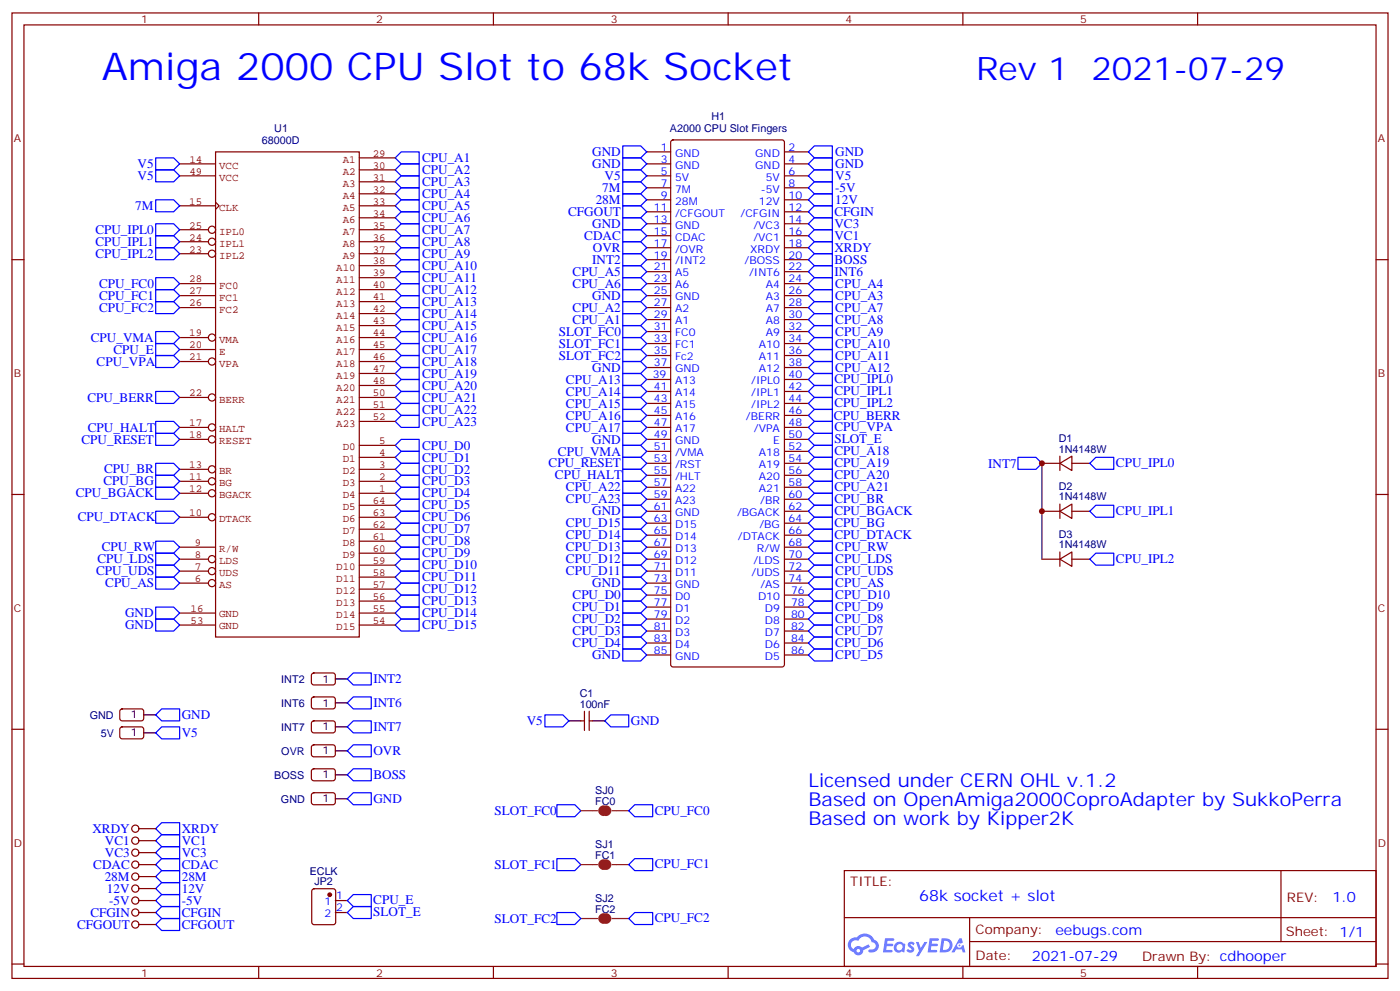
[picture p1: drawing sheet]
<svg xmlns="http://www.w3.org/2000/svg" width="412mm" height="292mm" viewBox="0 0 412 292" stroke-linecap="round" stroke-linejoin="round" font-family="sans-serif">
<g fill="none" stroke="#870000" stroke-width=".35">
<path d="M3.5 3.8h405.4v284.3h-405.4zM7.1 7.3h398.2v277.3h-398.2zM76.2 3.8v3.5M145.3 3.8v3.5M214.5 3.8v3.5M283.6 3.8v3.5M352.8 3.8v3.5M3.5 76.5h3.6M405.3 76.5h3.6M3.5 145.6h3.6M405.3 145.6h3.6M3.5 214.8h3.6"/>
<path d="M405.3 214.8h3.6M248.7 256.4h156.6v28.2h-156.6zM377.3 256.4v20.9M248.7 270.2h156.5M285.6 277.3h119.6M285.6 270.2v14.2M3.5 283.9h3.6M76.2 284.6v3.5M145.3 284.6v3.5M214.5 284.6v3.5M283.6 284.6v3.5M352.8 284.6v3.5"/>
<path d="M405.3 283.9h3.6"/>
</g>
<g fill="#5487ff">
<path d="M267.7 277.6a1.22 1.22 0 0 1 1.7 .2l-.4 .6a.47 .47 0 0 0-.3-.4 .47 .47 0 0 0-.5 .2l.1 .2a1.14 1.14 0 0 1 .8 1.8 1.14 1.14 0 0 1-1.9 0l-.2-.2 .5-.6 .7 .5a.29 .29 0 0 0 .3-.3 .29 .29 0 0 0-.2-.3 1.04 1.04 0 0 1-.6-1.7z"/>
<path d="M260.7 276.3h2.4l.3 .2-.2 .5-1.8 .1-.1 .8h1.5l.3 .4-.3 .4h-1.6l-.2 1.1h1.7l.2 .3-.2 .3-2.6 .1z"/>
<path d="M273.8 276.3h2.4l.3 .2-.1 .5-1.8 .1-.2 .8h1.6l.3 .4-.4 .4h-1.6l-.1 1.1h1.7l.2 .3-.2 .3-2.6 .1z"/>
<path d="M282.6 276.3h.7l.3 1.3-.6 .3a.69 .69 0 0 0-1 .3 .69 .69 0 0 0 .4 .9 .69 .69 0 0 0 .9-.6l.5-.2 .6 2.2h-.8l-.2-.9h-1.8l-.5 .9h-.8z"/>
<path d="M269.8 277.4h.8l.6 1.8 1.1-1.8h.9l-2.6 4.2h-.8l.9-1.5z"/>
<path d="M277.4 276.3l-.6 4.2h1.3a2.11 2.11 0 0 0 2.5-2.1 2.11 2.11 0 0 0-2.5-2.1zM278.1 277.1a1.39 1.39 0 0 1 1.7 1.4 1.39 1.39 0 0 1-1.8 1.3h-.3z"/>
<path d="M263.7 277.9a1.54 1.54 0 0 0-.1 2.2 1.54 1.54 0 0 0 2.2 .1l.6 .3 .3-2.3-.2-.3h-.4a1.49 1.49 0 0 0-2.4 0zM264 278.9a.94 .94 0 0 1 1.8 0 .94 .94 0 0 1-1.8 0z"/>
<path d="M250.4 276.7a2.18 2.18 0 0 0 1.1 3.7 1.44 1.44 0 0 0 1.6 .9 1.44 1.44 0 0 0 1.2-1.4l2-1.1-.5-.7-1.9 1a1.47 1.47 0 0 0-2.4 .4 1.39 1.39 0 0 1-.7-1.9 1.39 1.39 0 0 1 2-.5 2.12 2.12 0 0 1 2.2-1.3 2.12 2.12 0 0 1 1.9 1.7 1.14 1.14 0 0 1 1.1 1.4 1.14 1.14 0 0 1-1.7 .7 .43 .43 0 0 0-.5 .4 .43 .43 0 0 0 .4 .5 1.98 1.98 0 0 0 2.5-1.2 1.98 1.98 0 0 0-1.2-2.6 3.1 3.1 0 0 0-5.3-.6l-.9 .1zM252.3 280a.55 .55 0 0 1 1.1 0 .55 .55 0 0 1-1.1 0z"/>
<circle cx="282.6" cy="278.4" r=".26"/>
</g>
<g fill="none" stroke="#00f" stroke-width=".35">
<path d="M45.9 58.8h5.3l1.7 1.8-1.7 1.8h-5.3zM45.9 46.5h5.3l1.7 1.8-1.7 1.7h-5.3zM45.9 50h5.3l1.7 1.8-1.7 1.8h-5.3zM116.4 57.1l1.8-1.8h5.3v3.5h-5.3zM116.4 53.6l1.8-1.8h5.3v3.5h-5.3zM116.4 50l1.8-1.7h5.3v3.5h-5.3zM116.4 46.5l1.8-1.8h5.3v3.6h-5.3zM183.4 50h5.3l1.8 1.8-1.8 1.8h-5.3zM183.4 57.1h5.3l1.8 1.7-1.8 1.8h-5.3zM183.4 53.6h5.3l1.8 1.7-1.8 1.8h-5.3zM183.4 43h5.3l1.8 1.7-1.8 1.8h-5.3zM183.4 46.5h5.3l1.8 1.8-1.8 1.7h-5.3z"/>
<path d="M238.1 58.8l1.8-1.7h5.3v3.5h-5.3zM238.1 51.8l1.8-1.8h5.3v3.6h-5.3zM238.1 48.3l1.8-1.8h5.3v3.5h-5.3zM238.1 44.7l1.8-1.7h5.3v3.5h-5.3zM239.9 53.6h5.3v3.5h-5.3l-1.8-1.8zM45.9 73h5.3l1.7 1.7-1.7 1.8h-5.3zM45.9 69.4h5.3l1.7 1.8-1.7 1.8h-5.3zM45.9 65.9h5.3l1.7 1.8-1.7 1.7h-5.3zM116.4 78.2l1.8-1.7h5.3v3.5h-5.3zM116.4 74.7l1.8-1.7h5.3v3.5h-5.3zM116.4 67.7l1.8-1.8h5.3v3.5h-5.3zM116.4 64.1l1.8-1.7h5.3v3.5h-5.3z"/>
<path d="M116.4 60.6l1.8-1.8h5.3v3.6h-5.3zM118.2 69.4h5.3v3.6h-5.3l-1.8-1.8zM183.4 78.2h5.3l1.8 1.8-1.8 1.8h-5.3zM183.4 74.7h5.3l1.8 1.8-1.8 1.7h-5.3zM183.4 71.2h5.3l1.8 1.8-1.8 1.7h-5.3zM183.4 67.7h5.3l1.8 1.7-1.8 1.8h-5.3zM183.4 60.6h5.3l1.8 1.8-1.8 1.7h-5.3zM183.4 64.1h5.3l1.8 1.8-1.8 1.8h-5.3zM238.1 76.5l1.8-1.8h5.3v3.5h-5.3zM238.1 73l1.8-1.8h5.3v3.5h-5.3zM238.1 69.4l1.8-1.7h5.3v3.5h-5.3zM238.1 65.9l1.8-1.8h5.3v3.6h-5.3z"/>
<path d="M238.1 62.4l1.8-1.8h5.3v3.5h-5.3zM45.9 97.6h5.3l1.7 1.8-1.7 1.8h-5.3zM45.9 88.8h5.3l1.7 1.8-1.7 1.8h-5.3zM45.9 85.3h5.3l1.7 1.8-1.7 1.7h-5.3zM45.9 81.8h5.3l1.7 1.7-1.7 1.8h-5.3zM116.4 99.4l1.8-1.8h5.3v3.6h-5.3zM116.4 95.9l1.8-1.8h5.3v3.5h-5.3zM116.4 92.4l1.8-1.8h5.3v3.5h-5.3zM116.4 85.3l1.8-1.8h5.3v3.6h-5.3zM116.4 81.8l1.8-1.8h5.3v3.5h-5.3zM118.2 87.1h5.3v3.5h-5.3l-1.8-1.8zM183.4 99.4h5.3l1.8 1.8-1.8 1.7h-5.3z"/>
<path d="M183.4 95.9h5.3l1.8 1.7-1.8 1.8h-5.3zM183.4 92.4h5.3l1.8 1.7-1.8 1.8h-5.3zM183.4 88.8h5.3l1.8 1.8-1.8 1.8h-5.3zM183.4 81.8h5.3l1.8 1.7-1.8 1.8h-5.3zM183.4 85.3h5.3l1.8 1.8-1.8 1.7h-5.3zM238.1 80l1.8-1.8h5.3v3.6h-5.3zM238.1 97.6l1.8-1.7h5.3v3.5h-5.3zM238.1 94.1l1.8-1.7h5.3v3.5h-5.3zM238.1 90.6l1.8-1.8h5.3v3.6h-5.3zM238.1 87.1l1.8-1.8h5.3v3.5h-5.3zM238.1 83.5l1.8-1.7h5.3v3.5h-5.3zM45.9 115.3h5.3l1.7 1.8-1.7 1.7h-5.3z"/>
<path d="M45.9 104.7h5.3l1.7 1.8-1.7 1.7h-5.3zM45.9 101.2h5.3l1.7 1.7-1.7 1.8h-5.3zM116.4 117.1l1.8-1.8h5.3v3.5h-5.3zM116.4 113.5l1.8-1.7h5.3v3.5h-5.3zM116.4 110l1.8-1.8h5.3v3.6h-5.3zM116.4 106.5l1.8-1.8h5.3v3.5h-5.3zM116.4 102.9l1.8-1.7h5.3v3.5h-5.3zM183.4 102.9h5.3l1.8 1.8-1.8 1.8h-5.3zM183.4 117.1h5.3l1.8 1.7-1.8 1.8h-5.3zM183.4 113.5h5.3l1.8 1.8-1.8 1.8h-5.3zM183.4 110h5.3l1.8 1.8-1.8 1.7h-5.3zM183.4 106.5h5.3l1.8 1.7-1.8 1.8h-5.3z"/>
<path d="M238.1 108.2l1.8-1.7h5.3v3.5h-5.3zM238.1 101.2l1.8-1.8h5.3v3.5h-5.3zM238.1 118.8l1.8-1.7h5.3v3.5h-5.3zM238.1 115.3l1.8-1.8h5.3v3.6h-5.3zM238.1 111.8l1.8-1.8h5.3v3.5h-5.3zM239.9 102.9h5.3v3.6h-5.3l-1.8-1.8zM45.9 127.6h5.3l1.7 1.8-1.7 1.8h-5.3zM45.9 124.1h5.3l1.7 1.8-1.7 1.7h-5.3zM45.9 140h5.3l1.7 1.7-1.7 1.8h-5.3zM45.9 136.5h5.3l1.7 1.7-1.7 1.8h-5.3zM116.4 134.7l1.8-1.8h5.3v3.6h-5.3zM116.4 131.2l1.8-1.8h5.3v3.5h-5.3z"/>
<path d="M116.4 124.1l1.8-1.8h5.3v3.6h-5.3zM116.4 120.6l1.8-1.8h5.3v3.5h-5.3zM118.2 136.5h5.3v3.5h-5.3l-1.8-1.8zM183.4 138.2h5.3l1.8 1.8-1.8 1.7h-5.3zM183.4 134.7h5.3l1.8 1.8-1.8 1.7h-5.3zM183.4 131.2h5.3l1.8 1.7-1.8 1.8h-5.3zM183.4 124.1h5.3l1.8 1.8-1.8 1.7h-5.3zM183.4 120.6h5.3l1.8 1.7-1.8 1.8h-5.3zM183.4 127.6h5.3l1.8 1.8-1.8 1.8h-5.3zM238.1 140l1.8-1.8h5.3v3.5h-5.3zM238.1 136.5l1.8-1.8h5.3v3.5h-5.3zM238.1 132.9l1.8-1.7h5.3v3.5h-5.3z"/>
<path d="M238.1 129.4l1.8-1.8h5.3v3.6h-5.3zM238.1 125.9l1.8-1.8h5.3v3.5h-5.3zM238.1 122.3l1.8-1.7h5.3v3.5h-5.3zM299.9 134.7h5.3l1.7 1.8-1.7 1.7h-5.3zM321 136.5l1.8-1.8h5.3v3.5h-5.3zM45.9 150.6h5.3l1.7 1.7-1.7 1.8h-5.3zM45.9 159.4h5.3l1.7 1.7-1.7 1.8h-5.3zM45.9 143.5h5.3l1.7 1.8-1.7 1.7h-5.3zM116.4 159.4l1.8-1.8h5.3v3.5h-5.3zM116.4 152.3l1.8-1.7h5.3v3.5h-5.3zM116.4 148.8l1.8-1.8h5.3v3.6h-5.3zM116.4 145.3l1.8-1.8h5.3v3.5h-5.3z"/>
<path d="M116.4 141.7l1.8-1.7h5.3v3.5h-5.3zM118.2 154.1h5.3v3.5h-5.3l-1.8-1.7zM183.4 145.3h5.3l1.8 1.7-1.8 1.8h-5.3zM183.4 141.7h5.3l1.8 1.8-1.8 1.8h-5.3zM183.4 148.8h5.3l1.8 1.8-1.8 1.7h-5.3zM183.4 152.3h5.3l1.8 1.8-1.8 1.8h-5.3zM183.4 155.9h5.3l1.8 1.7-1.8 1.8h-5.3zM183.4 159.4h5.3l1.8 1.7-1.8 1.8h-5.3zM238.1 157.6l1.8-1.7h5.3v3.5h-5.3zM238.1 154.1l1.8-1.8h5.3v3.6h-5.3zM238.1 150.6l1.8-1.8h5.3v3.5h-5.3zM238.1 147l1.8-1.7h5.3v3.5h-5.3z"/>
<path d="M238.1 143.5l1.8-1.8h5.3v3.6h-5.3zM321 150.6l1.8-1.8h5.3v3.5h-5.3zM45.9 162.9h5.3l1.7 1.8-1.7 1.7h-5.3zM45.9 166.4h5.3l1.7 1.8-1.7 1.8h-5.3zM45.9 170h5.3l1.7 1.7-1.7 1.8h-5.3zM45.9 178.8h5.3l1.7 1.8-1.7 1.7h-5.3zM116.4 162.9l1.8-1.8h5.3v3.6h-5.3zM116.4 173.5l1.8-1.8h5.3v3.6h-5.3zM116.4 166.4l1.8-1.7h5.3v3.5h-5.3zM118.2 175.3h5.3v3.5h-5.3l-1.8-1.8zM118.2 168.2h5.3v3.5h-5.3l-1.8-1.7zM183.4 170h5.3l1.8 1.7-1.8 1.8h-5.3z"/>
<path d="M183.4 173.5h5.3l1.8 1.8-1.8 1.7h-5.3zM183.4 162.9h5.3l1.8 1.8-1.8 1.7h-5.3zM183.4 166.4h5.3l1.8 1.8-1.8 1.8h-5.3zM183.4 177h5.3l1.8 1.8-1.8 1.8h-5.3zM238.1 178.8l1.8-1.8h5.3v3.6h-5.3zM238.1 175.3l1.8-1.8h5.3v3.5h-5.3zM238.1 171.7l1.8-1.7h5.3v3.5h-5.3zM238.1 168.2l1.8-1.8h5.3v3.6h-5.3zM238.1 164.7l1.8-1.8h5.3v3.5h-5.3zM238.1 161.1l1.8-1.7h5.3v3.5h-5.3zM322.8 162.9h5.3v3.5h-5.3l-1.8-1.7zM45.9 182.3h5.3l1.7 1.8-1.7 1.7h-5.3z"/>
<path d="M102.3 200l1.8-1.8h5.3v3.5h-5.3zM116.4 184.1l1.8-1.8h5.3v3.5h-5.3zM116.4 180.6l1.8-1.8h5.3v3.5h-5.3zM183.4 191.1h5.3l1.8 1.8-1.8 1.8h-5.3zM183.4 180.6h5.3l1.8 1.7-1.8 1.8h-5.3zM183.4 184.1h5.3l1.8 1.7-1.8 1.8h-5.3zM183.4 187.6h5.3l1.8 1.8-1.8 1.7h-5.3zM238.1 192.9l1.8-1.8h5.3v3.6h-5.3zM238.1 185.8l1.8-1.7h5.3v3.5h-5.3zM238.1 182.3l1.8-1.7h5.3v3.5h-5.3zM239.9 187.6h5.3v3.5h-5.3l-1.8-1.7zM45.9 210.5l1.7-1.7h5.3v3.5h-5.3z"/>
<path d="M45.9 215.8l1.7-1.7h5.3v3.5h-5.3zM102.3 207l1.8-1.8h5.3v3.6h-5.3zM102.3 214.1l1.8-1.8h5.3v3.5h-5.3zM160.5 210.5h5.3l1.8 1.8-1.8 1.8h-5.3zM178.2 212.3l1.7-1.8h5.3v3.6h-5.3zM102.3 221.1l1.8-1.7h5.3v3.5h-5.3zM102.3 235.2l1.8-1.7h5.3v3.5h-5.3zM102.3 228.2l1.8-1.8h5.3v3.5h-5.3zM164 237h5.3l1.8 1.8-1.8 1.7h-5.3zM185.2 238.8l1.8-1.8h5.3v3.5h-5.3zM45.9 244.1l1.7-1.8h5.3v3.5h-5.3zM45.9 247.6l1.7-1.8h5.3v3.5h-5.3z"/>
<path d="M45.9 251.1l1.7-1.8h5.3v3.6h-5.3zM45.9 254.6l1.7-1.7h5.3v3.5h-5.3zM45.9 258.2l1.7-1.8h5.3v3.5h-5.3zM164 252.9h5.3l1.8 1.7-1.8 1.8h-5.3zM185.2 254.6l1.8-1.7h5.3v3.5h-5.3zM45.9 261.7l1.7-1.8h5.3v3.6h-5.3zM45.9 265.2l1.7-1.7h5.3v3.5h-5.3zM45.9 272.3l1.7-1.8h5.3v3.5h-5.3zM45.9 268.7l1.7-1.7h5.3v3.5h-5.3zM102.3 268.7l1.8-1.7h5.3v3.5h-5.3zM104.1 263.5h5.3v3.5h-5.3l-1.8-1.8zM164 268.7h5.3l1.8 1.8-1.8 1.8h-5.3z"/>
<path d="M185.2 270.5l1.8-1.8h5.3v3.6h-5.3z"/>
</g>
<g fill="none" stroke="#870000" stroke-width=".35">
<path d="M190.5 44.7h7.1M190.5 48.3h7.1M190.5 51.8h7.1M190.5 55.3h7.1M190.5 58.8h7.1M197.8 41.4l.5-.2h32.1l.6 .4 .1 154.1-.3 .5-.4 .2h-32.1l-.5-.2-.2-.5v-153.8zM231.1 44.7h7M231.1 48.3h7M231.1 51.8h7M231.1 55.3h7M231.1 58.8h7M190.5 62.4h7.1"/>
<path d="M190.5 65.9h7.1M190.5 69.4h7.1M190.5 73h7.1M190.5 76.5h7.1M231.1 62.4h7M231.1 65.9h7M231.1 69.4h7M231.1 73h7M231.1 76.5h7M190.5 80h7.1M190.5 83.5h7.1M190.5 87.1h7.1"/>
<path d="M190.5 90.6h7.1M190.5 94.1h7.1M190.5 97.6h7.1M231.1 80h7M231.1 83.5h7M231.1 87.1h7M231.1 90.6h7M231.1 94.1h7M231.1 97.6h7M190.5 101.2h7.1M190.5 104.7h7.1M190.5 108.2h7.1"/>
<path d="M190.5 111.8h7.1M190.5 115.3h7.1M190.5 118.8h7.1M231.1 101.2h7M231.1 104.7h7M231.1 108.2h7M231.1 111.8h7M231.1 115.3h7M231.1 118.8h7M190.5 140h7.1M190.5 136.5h7.1M190.5 132.9h7.1"/>
<path d="M190.5 129.4h7.1M190.5 125.9h7.1M190.5 122.3h7.1M231.1 140h7M231.1 136.5h7M231.1 132.9h7M231.1 129.4h7M231.1 125.9h7M231.1 122.3h7M306.9 136.5h5.3M312.2 136.5l3.5-2.2v4.3zM312.2 134.3v4.3"/>
<path d="M315.7 136.5h5.3M190.5 157.6h7.1M190.5 154.1h7.1M190.5 150.6h7.1M190.5 147h7.1M190.5 143.5h7.1M231.1 157.6h7M231.1 154.1h7M231.1 150.6h7M231.1 147h7M231.1 143.5h7M306.9 150.6h5.3"/>
<path d="M312.2 150.6l3.5-2.2v4.3zM312.2 148.4v4.3M315.7 150.6h5.3M190.5 178.8h7.1M190.5 175.3h7.1M190.5 171.7h7.1M190.5 168.2h7.1M190.5 164.7h7.1M190.5 161.1h7.1M231.1 178.8h7M231.1 175.3h7M231.1 171.7h7"/>
<path d="M231.1 168.2h7M231.1 164.7h7M231.1 161.1h7M306.9 164.7h5.3M312.2 164.7l3.5-2.1v4.2zM312.2 162.6v4.2M315.7 164.7h5.3M92 198.4l.4-.2h5.9l.5 .7-.1 2.4-.6 .4h-5.9l-.5-.7v-2.1zM190.5 192.9h7.1M190.5 189.4h7.1M190.5 185.8h7.1M190.5 182.3h7.1"/>
<path d="M231.1 192.9h7M231.1 189.4h7M231.1 185.8h7M231.1 182.3h7M35.5 214.3l.5-.2h5.9l.4 .7v2.4l-.7 .4-5.9-.1-.4-.6v-2.1zM35.5 209l.5-.2h5.9l.4 .7v2.4l-.7 .4-5.9-.1-.4-.6v-2.1zM92 219.6l.4-.2h5.9l.5 .7-.1 2.4-.6 .4-5.9-.1-.5-.6v-2.1zM92 205.5l.4-.3 5.9 .1 .5 .7-.1 2.3-.6 .5-5.9-.1-.5-.6v-2.1zM92 212.5l.4-.2 5.9 .1 .5 .6-.1 2.4-.6 .4h-5.9l-.5-.7v-2.1zM171.1 212.3h1.1M172.2 209.5v5.6M173.6 209.5v5.6"/>
<path d="M173.6 212.3h1M92 226.6l.4-.2 5.9 .1 .5 .6-.1 2.4-.6 .4h-5.9l-.5-.7v-2.1zM92 233.7l.4-.2h5.9l.5 .7-.1 2.4-.6 .4-5.9-.1-.5-.6v-2.1zM40.9 254.6h5M40.9 258.2h5M40.9 251.1h5M40.9 244.1h5M40.9 247.6h5M40.9 265.2h5M40.9 261.7h5M40.9 272.3h5M40.9 268.7h5"/>
<path d="M92.1 261.9l.4-.2h5.7l.6 .5 .1 9.4-.5 .7h-5.9l-.6-.4-.1-9.5zM98.8 265.2h3.5M98.8 268.7h3.5"/>
<circle cx="39.9" cy="254.6" r="1.06"/>
<circle cx="39.9" cy="251.1" r="1.06"/>
<circle cx="39.9" cy="247.6" r="1.06"/>
<circle cx="39.9" cy="244.1" r="1.06"/>
<circle cx="39.9" cy="258.2" r="1.06"/>
<circle cx="39.9" cy="265.2" r="1.06"/>
<circle cx="39.9" cy="261.7" r="1.06"/>
<circle cx="39.9" cy="268.7" r="1.06"/>
<circle cx="39.9" cy="272.3" r="1.06"/>
</g>
<path d="M98.8 200h3.5M42.3 215.8h3.6M42.3 210.5h3.6M98.8 207h3.5M98.8 214.1h3.5M167.6 212.3h3.5M174.6 212.3h3.6M98.8 221.1h3.5M98.8 228.2h3.5M98.8 235.2h3.5" fill="none" stroke="#000" stroke-width=".35"/>
<g fill="none" stroke="#850000" stroke-width=".35">
<path d="M52.9 48.3h10.6M52.9 51.8h10.6M63.5 44.7h42.3v142.9h-42.3zM63.5 59.5l1.1 1.1-1.1 1.1M105.8 50h10.6M105.8 53.6h10.6M105.8 57.1h10.6M105.8 46.5h10.6M52.9 74.7h8.5M52.9 60.6h10.6M52.9 71.2h8.5M52.9 67.7h8.5"/>
<path d="M105.8 74.7h10.6M105.8 60.6h10.6M105.8 71.2h10.6M105.8 64.1h10.6M105.8 67.7h10.6M105.8 78.2h10.6M52.9 99.4h8.5M52.9 90.6h10.6M52.9 87.1h10.6M52.9 83.5h10.6M105.8 85.3h10.6M105.8 88.8h10.6"/>
<path d="M105.8 92.4h10.6M105.8 95.9h10.6M105.8 99.4h10.6M105.8 81.8h10.6M52.9 102.9h10.6M52.9 117.1h8.5M52.9 106.5h8.5M105.8 102.9h10.6M105.8 117.1h10.6M105.8 106.5h10.6M105.8 110h10.6M105.8 113.5h10.6"/>
<path d="M52.9 138.2h8.5M52.9 125.9h8.5M52.9 129.4h8.5M105.8 138.2h10.6M105.8 134.7h10.6M105.8 131.2h10.6M105.8 120.6h10.6M105.8 124.1h10.6M52.9 145.3h8.5M52.9 141.7h8.5M52.9 152.3h8.5M105.8 145.3h10.6"/>
<path d="M105.8 141.7h10.6M105.8 152.3h10.6M105.8 159.4h10.6M105.8 155.9h10.6M105.8 148.8h10.6M52.9 171.7h8.5M52.9 168.2h8.5M52.9 164.7h8.5M52.9 161.1h10.6M105.8 162.9h10.6M105.8 177h10.6M105.8 173.5h10.6"/>
<path d="M105.8 170h10.6M105.8 166.4h10.6M52.9 184.1h10.6M52.9 180.6h10.6M105.8 184.1h10.6M105.8 180.6h10.6"/>
<circle cx="62.4" cy="67.7" r="1.06"/>
<circle cx="62.4" cy="71.2" r="1.06"/>
<circle cx="62.4" cy="74.7" r="1.06"/>
<circle cx="62.4" cy="99.4" r="1.06"/>
<circle cx="62.4" cy="117.1" r="1.06"/>
<circle cx="62.4" cy="106.5" r="1.06"/>
<circle cx="62.4" cy="138.2" r="1.06"/>
<circle cx="62.4" cy="125.9" r="1.06"/>
<circle cx="62.4" cy="129.4" r="1.06"/>
<circle cx="62.4" cy="152.3" r="1.06"/>
<circle cx="62.4" cy="145.3" r="1.06"/>
<circle cx="62.4" cy="141.7" r="1.06"/>
<circle cx="62.4" cy="164.7" r="1.06"/>
<circle cx="62.4" cy="168.2" r="1.06"/>
<circle cx="62.4" cy="171.7" r="1.06"/>
</g>
<circle cx="97.1" cy="263.5" r=".53" fill="#870000" stroke="#870000" stroke-width=".35"/>
<path d="M177.8 238.1a.71 .71 0 0 0-.7 .7 .71 .71 0 0 0 .7 .7M178.5 238.1a.71 .71 0 0 1 .7 .7 .71 .71 0 0 1-.7 .7M177.8 253.9a.71 .71 0 0 0-.7 .7 .71 .71 0 0 0 .7 .7M178.5 253.9a.71 .71 0 0 1 .7 .7 .71 .71 0 0 1-.7 .7M177.8 269.8a.71 .71 0 0 0-.7 .7 .71 .71 0 0 0 .7 .7M178.5 269.8a.71 .71 0 0 1 .7 .7 .71 .71 0 0 1-.7 .7" fill="none" stroke="#8c2424" stroke-width="1.8"/>
<path d="M171.1 238.8h4.9M180.3 238.8h4.9M171.1 254.6h4.9M180.3 254.6h4.9M171.1 270.5h4.9M180.3 270.5h4.9" fill="none" stroke="#8c2424" stroke-width=".35"/>
<path d="M306.9 136.5v28.2" fill="none" stroke="#008700" stroke-width=".35"/>
<g fill="#c00">
<circle cx="306.9" cy="136.5" r=".88"/>
<circle cx="306.9" cy="150.6" r=".88"/>
</g>
<text font-size="11.3" fill="#00f" x="30" y="23.6">Amiga 2000 CPU Slot to 68k Socket</text>
<g font-size="9.5" fill="#00f">
<text x="287.5" y="23.6">Rev 1</text>
<text x="321.5" y="23.6">2021-07-29</text>
</g>
<g font-size="5.6" fill="#00f">
<text x="238.1" y="231.7">Licensed under CERN OHL v.1.2</text>
<text x="238.1" y="237.3">Based on OpenAmiga2000CoproAdapter by SukkoPerra</text>
<text x="238.1" y="243">Based on work by Kipper2K</text>
</g>
<text font-size="4.6" fill="#00f" x="270.8" y="265.4">68k socket + slot</text>
<g font-size="4.2" fill="#00f">
<text x="392.5" y="265.7">1.0</text>
<text x="310.9" y="275.2">eebugs.com</text>
<text x="304" y="283">2021-07-29</text>
</g>
<g font-size="3.9" fill="#00f">
<text x="124.3" y="47.7">CPU_A1</text>
<text x="174.4" y="46">GND</text>
<text x="246" y="46">GND</text>
<text x="40.5" y="49.5">V5</text>
<text x="40.5" y="53">V5</text>
<text x="124.3" y="51.3">CPU_A2</text>
<text x="174.4" y="49.5">GND</text>
<text x="178.1" y="53">V5</text>
<text x="246" y="53">V5</text>
<text x="246" y="49.5">GND</text>
<text x="124.3" y="58.3">CPU_A4</text>
<text x="124.3" y="54.8">CPU_A3</text>
<text x="177.4" y="56.5">7M</text>
<text x="246" y="56.6">-5V</text>
<text x="39.8" y="61.8">7M</text>
<text x="124.3" y="65.4">CPU_A6</text>
<text x="124.3" y="61.8">CPU_A5</text>
<text x="167.4" y="63.6">CFGOUT</text>
<text x="175.5" y="60.1">28M</text>
<text x="245.8" y="63.7">CFGIN</text>
<text x="246" y="60.1">12V</text>
<text x="28.1" y="68.9">CPU_IPL0</text>
<text x="124.3" y="68.9">CPU_A7</text>
<text x="172.1" y="70.6">CDAC</text>
<text x="174.4" y="67.1">GND</text>
<text x="245.8" y="70.7">VC1</text>
<text x="245.8" y="67.2">VC3</text>
<text x="28.1" y="75.9">CPU_IPL2</text>
<text x="28.1" y="72.4">CPU_IPL1</text>
<text x="124.3" y="76">CPU_A9</text>
<text x="124.3" y="72.4">CPU_A8</text>
<text x="174.4" y="77.7">INT2</text>
<text x="174.7" y="74.2">OVR</text>
<text x="245.8" y="77.8">BOSS</text>
<text x="245.8" y="74.2">XRDY</text>
<text x="124.3" y="83">CPU_A11</text>
<text x="124.3" y="79.5">CPU_A10</text>
<text x="168.7" y="81.2">CPU_A5</text>
<text x="245.8" y="81.3">INT6</text>
<text x="29.2" y="88.3">CPU_FC1</text>
<text x="29.2" y="84.8">CPU_FC0</text>
<text x="124.3" y="86.5">CPU_A12</text>
<text x="168.7" y="84.8">CPU_A6</text>
<text x="174.4" y="88.3">GND</text>
<text x="246" y="88.3">CPU_A3</text>
<text x="246" y="84.8">CPU_A4</text>
<text x="29.2" y="91.8">CPU_FC2</text>
<text x="124.3" y="93.6">CPU_A14</text>
<text x="124.3" y="90.1">CPU_A13</text>
<text x="168.7" y="95.3">CPU_A1</text>
<text x="168.7" y="91.8">CPU_A2</text>
<text x="246" y="95.4">CPU_A8</text>
<text x="246" y="91.8">CPU_A7</text>
<text x="26.8" y="100.6">CPU_VMA</text>
<text x="124.3" y="100.6">CPU_A16</text>
<text x="124.3" y="97.1">CPU_A15</text>
<text x="164.6" y="98.9">SLOT_FC0</text>
<text x="246" y="98.9">CPU_A9</text>
<text x="28.5" y="107.7">CPU_VPA</text>
<text x="33.4" y="104.2">CPU_E</text>
<text x="124.3" y="107.7">CPU_A18</text>
<text x="124.3" y="104.2">CPU_A17</text>
<text x="164.6" y="105.9">SLOT_FC2</text>
<text x="164.6" y="102.4">SLOT_FC1</text>
<text x="246" y="105.9">CPU_A11</text>
<text x="246" y="102.4">CPU_A10</text>
<text x="124.3" y="111.2">CPU_A19</text>
<text x="166.7" y="113">CPU_A13</text>
<text x="174.4" y="109.5">GND</text>
<text x="245.8" y="112.9">CPU_IPL0</text>
<text x="246" y="109.5">CPU_A12</text>
<text x="25.8" y="118.3">CPU_BERR</text>
<text x="124.3" y="118.3">CPU_A21</text>
<text x="124.3" y="114.8">CPU_A20</text>
<text x="166.7" y="116.5">CPU_A14</text>
<text x="245.8" y="119.9">CPU_IPL2</text>
<text x="245.8" y="116.4">CPU_IPL1</text>
<text x="124.3" y="125.3">CPU_A23</text>
<text x="124.3" y="121.8">CPU_A22</text>
<text x="166.7" y="123.6">CPU_A16</text>
<text x="166.7" y="120">CPU_A15</text>
<text x="245.7" y="123.6">CPU_BERR</text>
<text x="24" y="130.6">CPU_RESET</text>
<text x="25.9" y="127.1">CPU_HALT</text>
<text x="166.7" y="127.1">CPU_A17</text>
<text x="174.4" y="130.6">GND</text>
<text x="245.8" y="130.5">SLOT_E</text>
<text x="245.8" y="127">CPU_VPA</text>
<text x="124.3" y="135.9">CPU_D1</text>
<text x="124.3" y="132.4">CPU_D0</text>
<text x="161.6" y="137.7">CPU_RESET</text>
<text x="164.3" y="134.1">CPU_VMA</text>
<text x="245.8" y="137.6">CPU_A19</text>
<text x="245.8" y="134.1">CPU_A18</text>
<text x="291.1" y="137.7">INT7</text>
<text x="328.7" y="137.6">CPU_IPL0</text>
<text x="30.5" y="143">CPU_BG</text>
<text x="30.7" y="139.4">CPU_BR</text>
<text x="124.3" y="143">CPU_D3</text>
<text x="124.3" y="139.5">CPU_D2</text>
<text x="163.5" y="141.2">CPU_HALT</text>
<text x="245.8" y="141.1">CPU_A20</text>
<text x="22.3" y="146.5">CPU_BGACK</text>
<text x="124.3" y="146.5">CPU_D4</text>
<text x="166.7" y="148.3">CPU_A23</text>
<text x="166.7" y="144.7">CPU_A22</text>
<text x="245.8" y="148.2">CPU_BR</text>
<text x="245.8" y="144.6">CPU_A21</text>
<text x="22.9" y="153.6">CPU_DTACK</text>
<text x="124.3" y="153.6">CPU_D6</text>
<text x="124.3" y="150">CPU_D5</text>
<text x="166.7" y="155.3">CPU_D15</text>
<text x="174.4" y="151.8">GND</text>
<text x="245.8" y="151.7">CPU_BGACK</text>
<text x="245.8" y="155.3">CPU_BG</text>
<text x="328.7" y="151.7">CPU_IPL1</text>
<text x="124.3" y="160.6">CPU_D8</text>
<text x="124.3" y="157.1">CPU_D7</text>
<text x="166.7" y="158.8">CPU_D14</text>
<text x="245.8" y="158.8">CPU_DTACK</text>
<text x="28.7" y="165.9">CPU_LDS</text>
<text x="30" y="162.4">CPU_RW</text>
<text x="124.3" y="164.1">CPU_D9</text>
<text x="124.3" y="167.7">CPU_D10</text>
<text x="166.7" y="162.4">CPU_D13</text>
<text x="166.7" y="165.9">CPU_D12</text>
<text x="246" y="165.9">CPU_LDS</text>
<text x="246" y="162.4">CPU_RW</text>
<text x="328.7" y="165.8">CPU_IPL2</text>
<text x="28.3" y="169.4">CPU_UDS</text>
<text x="31" y="173">CPU_AS</text>
<text x="124.3" y="171.2">CPU_D11</text>
<text x="166.7" y="169.4">CPU_D11</text>
<text x="174.4" y="173">GND</text>
<text x="246" y="173">CPU_AS</text>
<text x="246" y="169.4">CPU_UDS</text>
<text x="124.3" y="178.3">CPU_D13</text>
<text x="124.3" y="174.7">CPU_D12</text>
<text x="168.7" y="176.5">CPU_D0</text>
<text x="246" y="176.5">CPU_D10</text>
<text x="36.9" y="181.8">GND</text>
<text x="36.9" y="185.3">GND</text>
<text x="124.3" y="185.3">CPU_D15</text>
<text x="124.3" y="181.8">CPU_D14</text>
<text x="168.7" y="180">CPU_D1</text>
<text x="168.7" y="183.5">CPU_D2</text>
<text x="246" y="183.6">CPU_D8</text>
<text x="246" y="180">CPU_D9</text>
<text x="168.7" y="187.1">CPU_D3</text>
<text x="168.7" y="190.6">CPU_D4</text>
<text x="246" y="190.6">CPU_D6</text>
<text x="246" y="187.1">CPU_D7</text>
<text x="174.4" y="194.1">GND</text>
<text x="246" y="194.1">CPU_D5</text>
<text x="110" y="201.2">INT2</text>
<text x="110" y="208.3">INT6</text>
<text x="53.5" y="211.8">GND</text>
<text x="110" y="215.4">INT7</text>
<text x="155.2" y="213.5">V5</text>
<text x="185.8" y="213.6">GND</text>
<text x="53.5" y="217.1">V5</text>
<text x="110" y="222.4">OVR</text>
<text x="110" y="229.5">BOSS</text>
<text x="110" y="236.5">GND</text>
<text x="192.9" y="239.9">CPU_FC0</text>
<text x="27.2" y="245.3">XRDY</text>
<text x="53.5" y="245.3">XRDY</text>
<text x="145.7" y="240">SLOT_FC0</text>
<text x="30.9" y="248.8">VC1</text>
<text x="53.5" y="248.9">VC1</text>
<text x="27.5" y="255.8">CDAC</text>
<text x="30.9" y="252.3">VC3</text>
<text x="53.5" y="252.4">VC3</text>
<text x="53.5" y="255.9">CDAC</text>
<text x="145.7" y="255.9">SLOT_FC1</text>
<text x="192.9" y="255.8">CPU_FC1</text>
<text x="30.8" y="259.4">28M</text>
<text x="31.5" y="262.9">12V</text>
<text x="53.5" y="259.5">28M</text>
<text x="53.5" y="263">12V</text>
<text x="26.6" y="270">CFGIN</text>
<text x="32.2" y="266.4">-5V</text>
<text x="53.5" y="266.5">-5V</text>
<text x="110" y="269.9">SLOT_E</text>
<text x="110" y="266.3">CPU_E</text>
<text x="22.7" y="273.5">CFGOUT</text>
<text x="53.5" y="273.6">CFGOUT</text>
<text x="53.5" y="270">CFGIN</text>
<text x="145.7" y="271.8">SLOT_FC2</text>
<text x="192.9" y="271.6">CPU_FC2</text>
</g>
<g font-size="3.9" fill="#800">
<text x="250.5" y="261">TITLE:</text>
<text x="379.1" y="265.7">REV:</text>
<text x="287.4" y="275.2">Company:</text>
<text x="378.7" y="275.8">Sheet: 1/1</text>
<text x="287.4" y="282.9">Date:</text>
<text x="336.4" y="282.9">Drawn By: cdhooper</text>
</g>
<g font-size="3.2" fill="#800">
<text x="41.6" y="6.8">1</text>
<text x="110.8" y="6.8">2</text>
<text x="179.9" y="6.8">3</text>
<text x="249.1" y="6.8">4</text>
<text x="318.2" y="6.8">5</text>
<text x="4.1" y="41.9">A</text>
<text x="405.9" y="41.9">A</text>
<text x="4.1" y="111.1">B</text>
<text x="405.9" y="111.1">B</text>
<text x="4.1" y="180.2">C</text>
<text x="405.9" y="180.2">C</text>
<text x="4.1" y="249.3">D</text>
<text x="405.9" y="249.3">D</text>
<text x="41.6" y="287.6">1</text>
<text x="110.8" y="287.6">2</text>
<text x="179.9" y="287.6">3</text>
<text x="249.1" y="287.6">4</text>
<text x="318.2" y="287.6">5</text>
</g>
<g font-size="3.2" fill="#000080">
<text x="209.6" y="35.3">H1</text>
<text x="80.8" y="38.9">U1</text>
<text x="197.3" y="38.8">A2000 CPU Slot Fingers</text>
<text x="77.1" y="42.4">68000D</text>
<text x="311.9" y="130.1">D1</text>
<text x="311.9" y="133.3">1N4148W</text>
<text x="311.9" y="147.4">1N4148W</text>
<text x="311.9" y="144.2">D2</text>
<text x="311.9" y="161.5">1N4148W</text>
<text x="311.9" y="158.3">D3</text>
<text x="82.9" y="201.1">INT2</text>
<text x="82.9" y="208.1">INT6</text>
<text x="170.8" y="208.4">100nF</text>
<text x="170.8" y="205.2">C1</text>
<text x="26.4" y="211.7">GND</text>
<text x="82.9" y="215.2">INT7</text>
<text x="29.7" y="217">5V</text>
<text x="82.9" y="222.2">OVR</text>
<text x="80.8" y="229.3">BOSS</text>
<text x="175.3" y="233.8">SJ0</text>
<text x="82.8" y="236.4">GND</text>
<text x="175.3" y="237">FC0</text>
<text x="175.3" y="249.7">SJ1</text>
<text x="91.2" y="257.6">ECLK</text>
<text x="175.3" y="252.9">FC1</text>
<text x="92.6" y="260.7">JP2</text>
<text x="175.3" y="268.7">FC2</text>
<text x="175.3" y="265.6">SJ2</text>
</g>
<g font-size="3.2" fill="#840000">
<text x="55.8" y="47.9">14</text>
<text x="101" y="48">A1</text>
<text x="109.8" y="46.1">29</text>
<text x="55.8" y="51.4">49</text>
<text x="64.6" y="49.8">VCC</text>
<text x="64.6" y="53.3">VCC</text>
<text x="101" y="51.5">A2</text>
<text x="109.8" y="49.7">30</text>
<text x="109.8" y="53.2">31</text>
<text x="101" y="55.1">A3</text>
<text x="101" y="58.6">A4</text>
<text x="109.8" y="56.7">32</text>
<text x="55.7" y="60.3">15</text>
<text x="64.6" y="62.1">CLK</text>
<text x="101" y="62.1">A5</text>
<text x="101" y="65.6">A6</text>
<text x="109.8" y="60.3">33</text>
<text x="109.8" y="63.8">34</text>
<text x="55.7" y="70.8">24</text>
<text x="55.7" y="67.3">25</text>
<text x="64.6" y="69.2">IPL0</text>
<text x="101" y="69.2">A7</text>
<text x="109.8" y="67.3">35</text>
<text x="109.8" y="70.8">36</text>
<text x="55.7" y="74.4">23</text>
<text x="64.6" y="76.2">IPL2</text>
<text x="64.6" y="72.7">IPL1</text>
<text x="101" y="72.7">A8</text>
<text x="101" y="76.2">A9</text>
<text x="109.8" y="74.4">37</text>
<text x="109.8" y="77.9">38</text>
<text x="55.7" y="83.2">28</text>
<text x="99.1" y="79.7">A10</text>
<text x="99.1" y="83.3">A11</text>
<text x="109.8" y="81.4">39</text>
<text x="55.7" y="86.7">27</text>
<text x="64.6" y="88.6">FC1</text>
<text x="64.6" y="85">FC0</text>
<text x="99.1" y="86.8">A12</text>
<text x="109.8" y="84.9">40</text>
<text x="109.8" y="88.5">41</text>
<text x="55.7" y="90.2">26</text>
<text x="64.6" y="92.1">FC2</text>
<text x="99.1" y="90.3">A13</text>
<text x="99.1" y="93.9">A14</text>
<text x="109.8" y="92">42</text>
<text x="109.8" y="95.5">43</text>
<text x="55.7" y="99.1">19</text>
<text x="64.6" y="100.9">VMA</text>
<text x="99.1" y="97.4">A15</text>
<text x="99.1" y="100.9">A16</text>
<text x="109.8" y="99.1">44</text>
<text x="55.7" y="102.6">20</text>
<text x="55.7" y="106.1">21</text>
<text x="64.6" y="104.4">E</text>
<text x="64.6" y="108">VPA</text>
<text x="99.1" y="104.4">A17</text>
<text x="99.1" y="108">A18</text>
<text x="109.8" y="102.6">45</text>
<text x="109.8" y="106.1">46</text>
<text x="99.1" y="111.5">A19</text>
<text x="109.8" y="109.6">47</text>
<text x="109.8" y="113.2">48</text>
<text x="55.7" y="116.7">22</text>
<text x="64.6" y="118.6">BERR</text>
<text x="99.1" y="118.6">A21</text>
<text x="99.1" y="115">A20</text>
<text x="109.8" y="116.7">50</text>
<text x="55.7" y="125.5">17</text>
<text x="99.1" y="122.1">A22</text>
<text x="99.1" y="125.6">A23</text>
<text x="109.8" y="120.2">51</text>
<text x="109.8" y="123.8">52</text>
<text x="55.7" y="129">18</text>
<text x="64.6" y="127.4">HALT</text>
<text x="64.6" y="130.9">RESET</text>
<text x="111.7" y="130.8">5</text>
<text x="55.7" y="137.9">13</text>
<text x="101" y="136.2">D1</text>
<text x="101" y="132.7">D0</text>
<text x="111.7" y="137.9">3</text>
<text x="111.7" y="134.3">4</text>
<text x="55.7" y="141.4">11</text>
<text x="64.6" y="143.2">BG</text>
<text x="64.6" y="139.7">BR</text>
<text x="101" y="143.2">D3</text>
<text x="101" y="139.7">D2</text>
<text x="111.7" y="141.4">2</text>
<text x="55.7" y="144.9">12</text>
<text x="64.6" y="146.8">BGACK</text>
<text x="101" y="146.8">D4</text>
<text x="109.8" y="148.4">64</text>
<text x="111.7" y="144.9">1</text>
<text x="55.7" y="152">10</text>
<text x="64.6" y="153.8">DTACK</text>
<text x="101" y="153.8">D6</text>
<text x="101" y="150.3">D5</text>
<text x="109.8" y="155.5">62</text>
<text x="109.8" y="152">63</text>
<text x="57.4" y="160.8">9</text>
<text x="101" y="160.9">D8</text>
<text x="101" y="157.4">D7</text>
<text x="109.8" y="159">61</text>
<text x="57.4" y="167.9">7</text>
<text x="57.4" y="164.3">8</text>
<text x="64.6" y="166.2">LDS</text>
<text x="64.6" y="162.6">R/W</text>
<text x="99.1" y="167.9">D10</text>
<text x="101" y="164.4">D9</text>
<text x="109.8" y="162.6">60</text>
<text x="109.8" y="166.1">59</text>
<text x="57.4" y="171.4">6</text>
<text x="64.6" y="173.2">AS</text>
<text x="64.6" y="169.7">UDS</text>
<text x="99.1" y="171.5">D11</text>
<text x="109.8" y="173.1">57</text>
<text x="109.8" y="169.6">58</text>
<text x="99.1" y="178.5">D13</text>
<text x="99.1" y="175">D12</text>
<text x="109.8" y="176.7">56</text>
<text x="56.2" y="183.7">53</text>
<text x="56.2" y="180.2">16</text>
<text x="64.6" y="185.2">GND</text>
<text x="64.6" y="181.7">GND</text>
<text x="99.1" y="185.6">D15</text>
<text x="99.1" y="182.1">D14</text>
<text x="109.8" y="183.7">54</text>
<text x="109.8" y="180.2">55</text>
</g>
<g font-size="3.2" fill="#00f">
<text x="194.7" y="44.4">1</text>
<text x="194.7" y="47.9">3</text>
<text x="198.9" y="46.1">GND</text>
<text x="222.5" y="46.1">GND</text>
<text x="232.3" y="47.9">4</text>
<text x="232.3" y="44.4">2</text>
<text x="194.7" y="51.4">5</text>
<text x="198.9" y="49.7">GND</text>
<text x="198.9" y="53.2">5V</text>
<text x="222.5" y="49.7">GND</text>
<text x="225.6" y="53.2">5V</text>
<text x="232.3" y="51.4">6</text>
<text x="194.7" y="55">7</text>
<text x="194.7" y="58.5">9</text>
<text x="198.9" y="56.7">7M</text>
<text x="224.1" y="56.7">-5V</text>
<text x="232.3" y="58.5">10</text>
<text x="232.3" y="55">8</text>
<text x="192.6" y="62">11</text>
<text x="192.6" y="65.5">13</text>
<text x="198.9" y="60.3">28M</text>
<text x="198.9" y="63.8">/CFGOUT</text>
<text x="218.1" y="63.8">/CFGIN</text>
<text x="223.6" y="60.3">12V</text>
<text x="232.3" y="65.5">14</text>
<text x="232.3" y="62">12</text>
<text x="192.6" y="69.1">15</text>
<text x="198.9" y="67.3">GND</text>
<text x="198.9" y="70.8">CDAC</text>
<text x="221.9" y="70.8">/VC1</text>
<text x="221.9" y="67.3">/VC3</text>
<text x="232.3" y="69.1">16</text>
<text x="192.6" y="72.6">17</text>
<text x="192.6" y="76.1">19</text>
<text x="198.9" y="74.4">/OVR</text>
<text x="198.9" y="77.9">/INT2</text>
<text x="219.3" y="77.9">/BOSS</text>
<text x="221" y="74.4">XRDY</text>
<text x="232.3" y="76.1">20</text>
<text x="232.3" y="72.6">18</text>
<text x="192.6" y="79.7">21</text>
<text x="192.6" y="83.2">23</text>
<text x="198.9" y="81.4">A5</text>
<text x="220.6" y="81.4">/INT6</text>
<text x="232.3" y="83.2">24</text>
<text x="232.3" y="79.7">22</text>
<text x="192.6" y="86.7">25</text>
<text x="198.9" y="84.9">A6</text>
<text x="198.9" y="88.5">GND</text>
<text x="225.6" y="88.5">A3</text>
<text x="225.6" y="84.9">A4</text>
<text x="232.3" y="86.7">26</text>
<text x="192.6" y="90.2">27</text>
<text x="192.6" y="93.8">29</text>
<text x="198.9" y="92">A2</text>
<text x="198.9" y="95.5">A1</text>
<text x="225.6" y="95.5">A8</text>
<text x="225.6" y="92">A7</text>
<text x="232.3" y="93.8">30</text>
<text x="232.3" y="90.2">28</text>
<text x="192.6" y="97.3">31</text>
<text x="192.6" y="100.8">33</text>
<text x="198.9" y="99.1">FC0</text>
<text x="225.6" y="99.1">A9</text>
<text x="232.3" y="100.8">34</text>
<text x="232.3" y="97.3">32</text>
<text x="192.6" y="104.4">35</text>
<text x="192.6" y="107.9">37</text>
<text x="198.9" y="102.6">FC1</text>
<text x="198.9" y="106.1">Fc2</text>
<text x="223.6" y="106.1">A11</text>
<text x="223.6" y="102.6">A10</text>
<text x="232.3" y="107.9">38</text>
<text x="232.3" y="104.4">36</text>
<text x="192.3" y="111.4">39</text>
<text x="198.9" y="109.6">GND</text>
<text x="198.9" y="113.2">A13</text>
<text x="221.3" y="113.2">/IPL0</text>
<text x="223.6" y="109.6">A12</text>
<text x="232.3" y="111.4">40</text>
<text x="192.6" y="114.9">41</text>
<text x="192.6" y="118.5">43</text>
<text x="198.9" y="116.7">A14</text>
<text x="221.3" y="116.7">/IPL1</text>
<text x="232.3" y="118.5">44</text>
<text x="232.3" y="114.9">42</text>
<text x="192.6" y="122">45</text>
<text x="192.6" y="125.5">47</text>
<text x="198.9" y="120.2">A15</text>
<text x="198.9" y="123.8">A16</text>
<text x="219.7" y="123.8">/BERR</text>
<text x="221.3" y="120.2">/IPL2</text>
<text x="232.3" y="125.5">48</text>
<text x="232.3" y="122">46</text>
<text x="192.6" y="129">49</text>
<text x="198.9" y="127.3">A17</text>
<text x="198.9" y="130.8">GND</text>
<text x="222.1" y="127.3">/VPA</text>
<text x="227.8" y="130.8">E</text>
<text x="232.3" y="129">50</text>
<text x="192.6" y="132.6">51</text>
<text x="192.6" y="136.1">53</text>
<text x="198.9" y="134.3">/VMA</text>
<text x="198.9" y="137.9">/RST</text>
<text x="223.6" y="137.9">A19</text>
<text x="223.6" y="134.3">A18</text>
<text x="232.3" y="136.1">54</text>
<text x="232.3" y="132.6">52</text>
<text x="192.6" y="139.6">55</text>
<text x="192.6" y="143.2">57</text>
<text x="198.9" y="141.4">/HLT</text>
<text x="223.6" y="141.4">A20</text>
<text x="232.3" y="143.2">58</text>
<text x="232.3" y="139.6">56</text>
<text x="192.6" y="146.7">59</text>
<text x="198.9" y="144.9">A22</text>
<text x="198.9" y="148.4">A23</text>
<text x="223.6" y="144.9">A21</text>
<text x="223.9" y="148.4">/BR</text>
<text x="232.3" y="146.7">60</text>
<text x="192.6" y="150.2">61</text>
<text x="192.6" y="153.7">63</text>
<text x="198.9" y="152">GND</text>
<text x="198.9" y="155.5">D15</text>
<text x="217.1" y="152">/BGACK</text>
<text x="223.7" y="155.5">/BG</text>
<text x="232.3" y="153.7">64</text>
<text x="232.3" y="150.2">62</text>
<text x="192.6" y="157.3">65</text>
<text x="192.6" y="160.8">67</text>
<text x="198.9" y="159">D14</text>
<text x="217.3" y="159">/DTACK</text>
<text x="232.3" y="160.8">68</text>
<text x="232.3" y="157.3">66</text>
<text x="192.6" y="164.3">69</text>
<text x="192.6" y="167.9">71</text>
<text x="198.9" y="162.6">D13</text>
<text x="198.9" y="166.1">D12</text>
<text x="221.9" y="166.1">/LDS</text>
<text x="223" y="162.6">R/W</text>
<text x="232.3" y="167.9">72</text>
<text x="232.3" y="164.3">70</text>
<text x="192.6" y="171.4">73</text>
<text x="198.9" y="169.6">D11</text>
<text x="198.9" y="173.1">GND</text>
<text x="221.4" y="169.6">/UDS</text>
<text x="224" y="173.1">/AS</text>
<text x="232.3" y="171.4">74</text>
<text x="192.6" y="174.9">75</text>
<text x="192.6" y="178.4">77</text>
<text x="198.9" y="176.7">D0</text>
<text x="223.3" y="176.7">D10</text>
<text x="233" y="178.4">78</text>
<text x="233" y="174.9">76</text>
<text x="192.6" y="182">79</text>
<text x="192.6" y="185.5">81</text>
<text x="198.9" y="180.2">D1</text>
<text x="198.9" y="183.7">D2</text>
<text x="225.3" y="183.7">D8</text>
<text x="225.3" y="180.2">D9</text>
<text x="233" y="185.5">82</text>
<text x="233" y="182">80</text>
<text x="192.6" y="189">83</text>
<text x="198.9" y="187.3">D3</text>
<text x="198.9" y="190.8">D4</text>
<text x="225.3" y="190.8">D6</text>
<text x="225.3" y="187.3">D7</text>
<text x="233" y="189">84</text>
<text x="192.6" y="192.5">85</text>
<text x="198.9" y="194.3">GND</text>
<text x="225.3" y="194.3">D5</text>
<text x="233" y="192.5">86</text>
<text x="95.6" y="266.6">1</text>
<text x="99.1" y="264.8">1</text>
<text x="99.1" y="268.3">2</text>
<text x="95.6" y="270.1">2</text>
</g>
<g font-size="3.2">
<text x="95" y="201">1</text>
<text x="95" y="208.1">1</text>
<text x="38.6" y="211.6">1</text>
<text x="95" y="215.1">1</text>
<text x="38.6" y="216.9">1</text>
<text x="95" y="222.2">1</text>
<text x="95" y="229.2">1</text>
<text x="95" y="236.3">1</text>
</g>
</svg>
